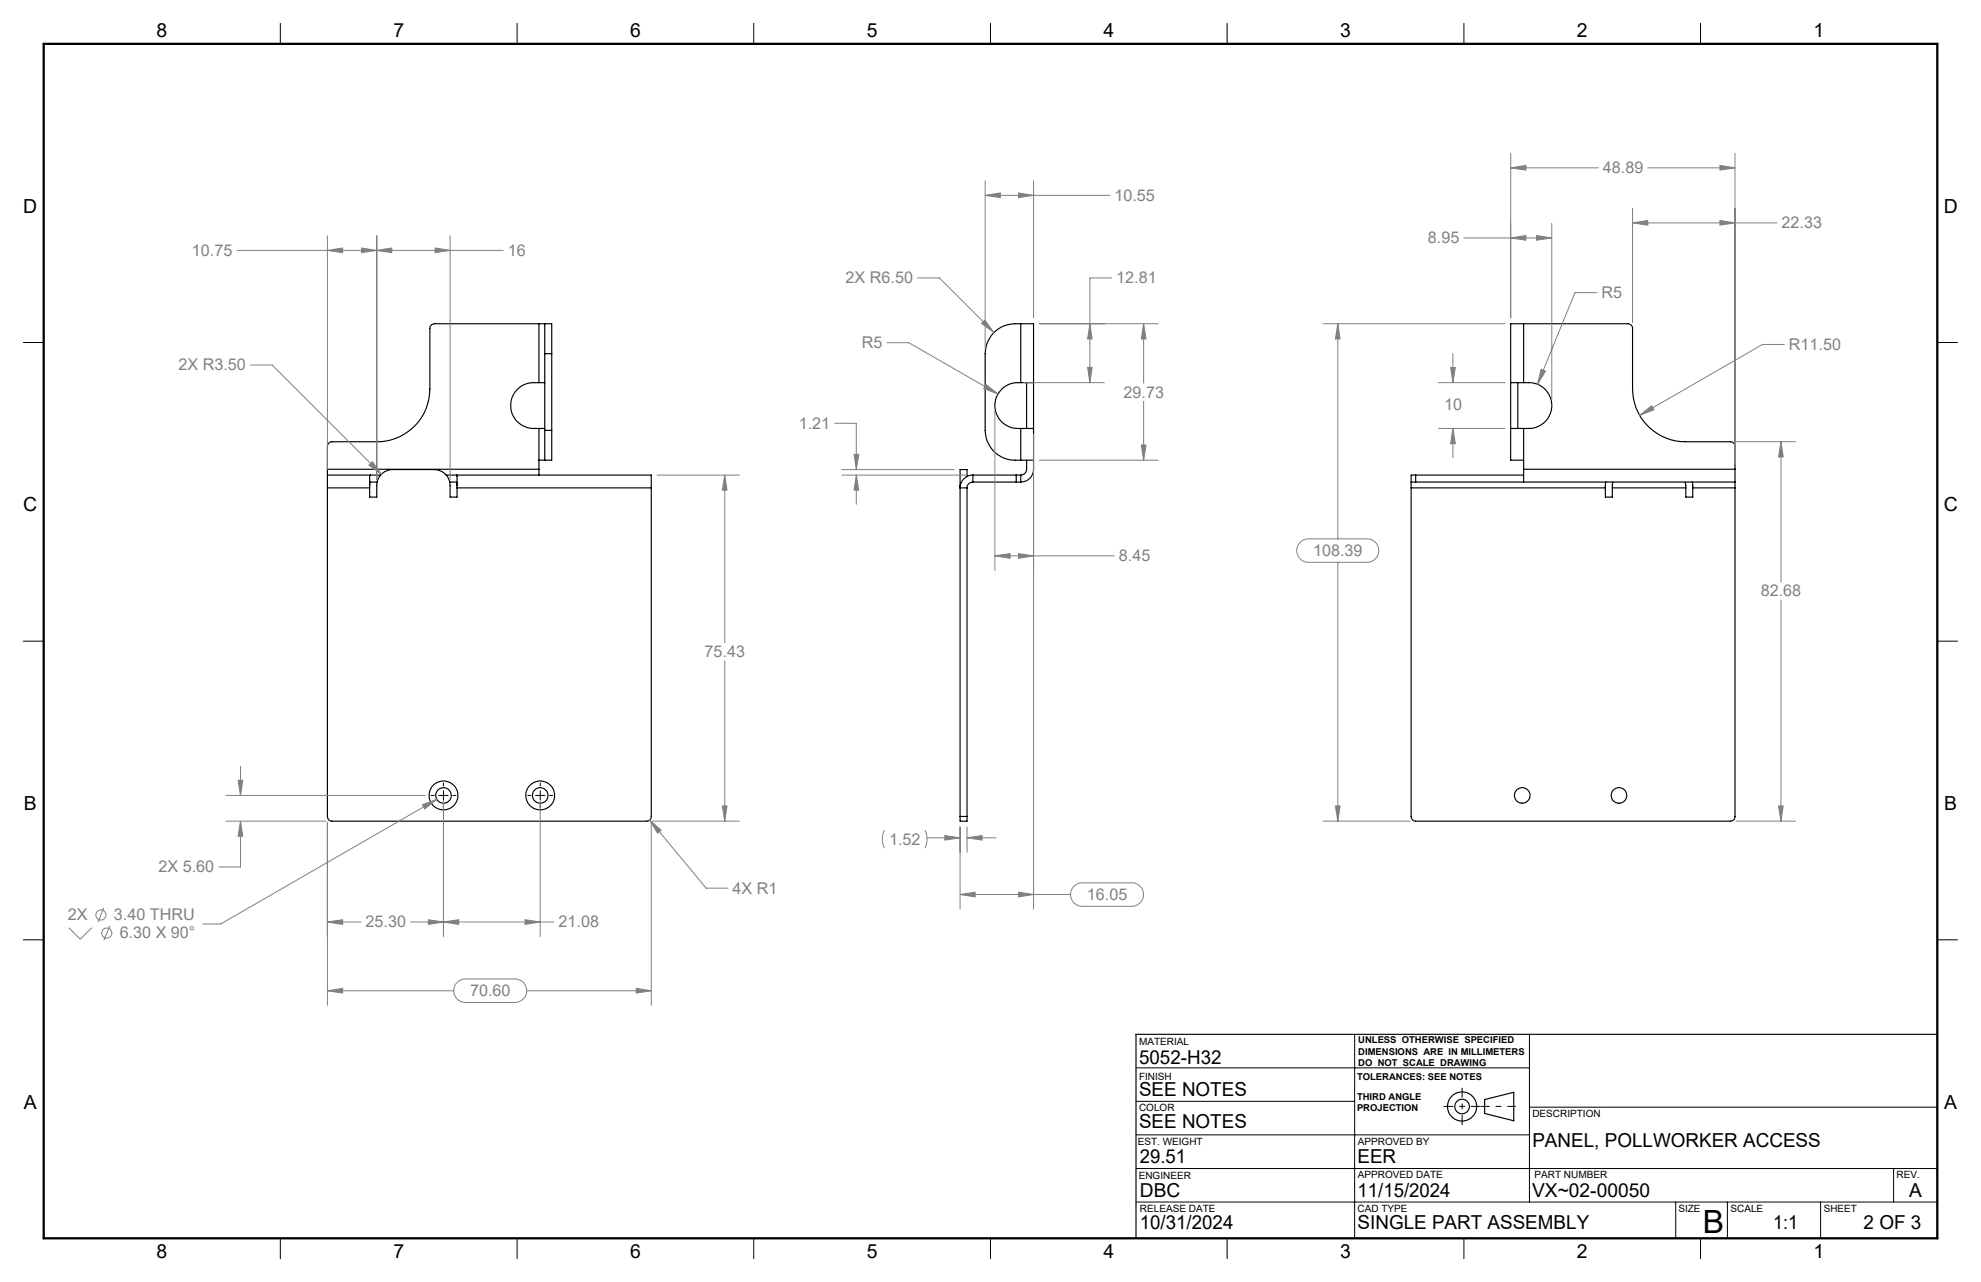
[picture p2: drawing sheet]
<svg xmlns="http://www.w3.org/2000/svg" width="432mm" height="279mm" viewBox="0 0 432 279" stroke-linecap="round" stroke-linejoin="round" font-family="sans-serif">
<g fill="none" stroke="#000" stroke-width=".25">
<path d="M117.5 70.6h1.2M117.5 70.6h-22.8a1.02 1.02 0 0 0-1 1v13.2a11.5 11.5 0 0 1-11.5 11.5h-9.8a1.02 1.02 0 0 0-1 1v5M117.5 70.6v12.8M118.7 70.6h1.6v6.5M118.7 70.6v6.5M118.7 77.1h1.6M118.7 77.1v16.7M120.3 77.1v16.7M222.5 70.6h2.8v12.8M222.5 70.6a6.7 6.7 0 0 0-7.8 6.5v16.7a6.6 6.6 0 0 0 7.8 6.5M222.5 70.6v12.8M332.1 70.6h22.8a1.02 1.02 0 0 1 .9 1v13.2a11.5 11.5 0 0 0 11.5 11.5h9.9a1.02 1.02 0 0 1 1 1v5"/>
<path d="M332.1 70.6h-2.8v12.8M332.1 70.6v12.8M117.5 83.4h1.2M117.5 93.4h1.2M117.5 83.4a5.1 5.1 0 0 0-5.3 2.2 5.1 5.1 0 0 0 0 5.7 5.5 5.5 0 0 0 5.3 2.1M117.5 93.4v8.9M118.7 93.8v6.5M118.7 93.8h1.6M120.3 93.8v6.5h-1.6M222.5 83.4h2.8M222.5 93.4h2.8M222.5 83.4a5 5 0 0 0-5.7 5 5 5 0 0 0 5.7 5"/>
<path d="M222.5 93.4v6.9M223.8 83.4v10M225.3 93.4v8.9a2.77 2.77 0 0 1-2.8 2.8M225.3 83.4v10M329.3 93.4h2.8M329.3 93.4v6.9h2.8M329.3 83.4h2.8M329.3 83.4v10M330.8 83.4v10M332.1 83.4a5.1 5.1 0 0 1 5.6 2.7 5.1 5.1 0 0 1-1.3 6.2 5.5 5.5 0 0 1-4.3 1.1M332.1 93.4v8.9M71.4 106.3v71.6a.97 .97 0 0 0 1 1.1h68.6a.97 .97 0 0 0 1-1.1v-71.6"/>
<path d="M71.4 103.5v2.8M71.4 102.3v1.2M71.4 106.3h9.2M71.4 103.5h9.4M71.4 102.3h46.1M80.6 106.3v2h1.5a6.5 6.5 0 0 1 .5-4.2 3.4 3.4 0 0 1 3-1.8h9a3.5 3.5 0 0 1 3.5 3.5v2.5h1.5v-2M80.8 103.5l-.2 .3v2.5M80.8 103.5h2.2M82.2 105.1h-1.4l-.2 .8M97.3 103.5h2.2M98 105.1h1.6v.8M99.5 103.5l.1 .1v2.7"/>
<path d="M99.5 103.5h42.5v2.8M99.6 106.3h42.4M117.5 100.3h1.2M117.5 102.3v1.2M209.3 105.8v72.1M209.3 105.8h.1M210.8 103.8v-1.5h-1.5v3.5M210.8 106.3v71.6M212.1 105.1a1.21 1.21 0 0 0-1.3 1.2M212.1 103.5a2.77 2.77 0 0 0-2.8 2.8h1.5M212.1 103.5h9.4M212.1 103.5v1.6"/>
<path d="M212.1 105.1h9.4M221.5 105.1h1M221.5 103.5h1M221.5 103.5v1.6M222.5 100.3h2.8M222.5 103.5v1.6M223.8 100.3v2a1.26 1.26 0 0 1-1.3 1.2M307.6 105.1h1M307.6 105.1v1.2M307.6 106.3v71.6a.97 .97 0 0 0 1 1.1h68.6a.97 .97 0 0 0 1-1.1v-71.6M307.6 106.3h42.3M308.6 103.5h-1v1.6"/>
<path d="M308.6 103.5h23.5M308.6 105.1h69.6M308.6 103.5v1.6M332.1 102.3v2.8M332.1 102.3h46.1M350.1 105.1l-.2 1.2M351.4 106.3h16.1M351.5 105.1l-.1 3.2h-1.5v-2M367.3 105.1l.2 3.2h1.5v-2M368.8 105.1l.2 1.2M369 106.3h9.2M378.2 102.3v2.8"/>
<path d="M378.2 105.1v1.2M209.3 177.9v1.1h1.5v-1.1M209.3 177.9h1.5M323.6 239.6l6.4-1.5v6.2l-6.4-1.6zM422.3 225.4h-174.7v44.5"/>
<circle cx="96.7" cy="173.3" r="3.1"/>
<circle cx="96.7" cy="173.4" r="1.69"/>
<circle cx="117.8" cy="173.3" r="1.7"/>
<circle cx="117.8" cy="173.3" r="3.1"/>
<circle cx="331.8" cy="173.4" r="1.69"/>
<circle cx="352.9" cy="173.3" r="1.7"/>
<circle cx="318.7" cy="241.1" r="3.2"/>
<circle cx="318.7" cy="241.2" r="1.6"/>
</g>
<g fill="none" stroke="#808080" stroke-width=".22">
<path d="M214.7 39.4v36.4M225.3 39.4v29.9M329.3 36.6l3.3-.5v1zM329.3 33.4v35.9M329.3 36.6h19.1M359.2 36.6h19M374.9 36.1l3.3 .5-3.3 .5zM378.2 33.4v67.6M51.6 54.6h58.1M71.4 54.6l3.3-.6v1.1zM71.4 51.4v50.9M78.8 54l3.3 .6-3.3 .5z"/>
<path d="M82.1 54.6l3.3-.6v1.1zM82.1 51.4v53.2M94.8 54l3.3 .6-3.3 .5zM98.1 51.4v53.2M214.7 42.6l3.4-.5v1zM214.7 42.6h27.2M222 42.1l3.3 .5-3.3 .5zM319.1 51.9h19.1M329.3 51.9l3.3-.6v1.1zM334.9 51.3l3.3 .6-3.3 .5zM338.2 48.7v38.4M355.8 48.6l3.4-.6v1.1z"/>
<path d="M355.8 45.4v24.9M355.8 48.6h31.5M374.9 48l3.3 .6-3.3 .5zM54.6 79.6h4.7l23.8 23.8M193.3 74.7h4.8l19.4 11.2M200 60.6h4.8l11.8 11.9M214 70.5l.7-.7 1.9 2.7zM226.6 70.6h25.8M237.6 70.6l.5 3.3h-1zM242.3 60.6h-4.7v22.8M249.3 70.6l.5 3.3h-1zM249.3 70.6v12.9"/>
<path d="M288.4 70.6h39.6M291.6 70.6l.5 3.3h-1zM291.6 70.6v46.8M316.7 77v6.4M348.1 63.8h-4.8l-8.2 19.9M388.9 75.1h-4.7l-26.8 15.4M181.9 92.3h4.8v10M186.2 99h1l-.5 3.3zM214.9 83.8l2.6 2.1-3.1-1.2zM216.9 89.6v34.7M223.1 83.4h17.6M225.3 94.7v103.4"/>
<path d="M237.1 80.1h1l-.5 3.3zM248.8 97h1l-.5 3.3zM249.3 87.5v12.8M313.5 83.4h14.5M313.5 93.4h14.5M316.2 80.1h1l-.5 3.3zM316.7 93.4l.5 3.3h-1zM316.7 93.4v6.3M335.9 80.5l1 .4-1.8 2.8zM357.4 90.5l2.6-2.1 .5 .9zM378.5 96.3h12.9M388.2 96.3l.5 3.3h-1z"/>
<path d="M388.2 96.3v30.6M80.4 101.4l.8-.8 1.9 2.8zM143.2 103.5h17.9M158 103.5l.5 3.3h-1.1zM158 103.5v36.6M183.5 103.5h27.3M183.5 102.3h24.5M186.7 103.5l.5 3.3h-1zM186.7 103.5v6.4M226.6 100.3h25.8M283.2 118.4l.2-.2a2.4 2.4 0 0 1 1.8-.8h12.8a2.56 2.56 0 0 1 2.5 2.6 2.56 2.56 0 0 1-2.5 2.6h-12.8a2.57 2.57 0 0 1-2.3-1.5 2.57 2.57 0 0 1 .3-2.7zM216.9 121.1l3.3-.4v1z"/>
<path d="M216.9 121.1h26M222 120.7l3.3 .4-3.3 .6zM291.6 122.6v56.4M388.2 130.8v48.2M158 144v35M49.2 179h21.9M49.2 173.4h43.5M51.9 170h1l-.5 3.4zM52.4 179l.5 3.2h-1zM52.4 179v9.9h-4.7M52.4 167v6.4M71.4 179.2v39.9"/>
<path d="M92.1 175.4l3.1-1.2-2.6 2.1zM95.2 174.2l-47.1 27.2h-3.9M96.7 174.6v29.5M117.8 174.6v29.5M141.6 178.7l2.5 2.2-.8 .7zM141.6 178.7l12.3 14.9h4.8M142 179.2v39.9M142.2 179h18.9M157.4 175.6h1.1l-.5 3.4zM288.4 179h18.9M291.1 175.6h1l-.5 3.4zM378.5 179h12.9"/>
<path d="M387.7 175.6h1l-.5 3.4zM22.6 197.8l-1.2 3.2M192.8 180.9l-.1 .3a4.4 4.4 0 0 0 .1 3.7M201.6 180.9a4.5 4.5 0 0 1 0 4M202.1 182.6h7.2M206 182.1l3.3 .5-3.3 .5zM209.3 194.9l3.2-.4v1zM209.3 180.2v17.9M209.3 194.9h24.1M210.8 182.6l3.3-.5v1zM210.8 180.2v5.6M210.8 182.6h6.3"/>
<path d="M222 194.5l3.3 .4-3.3 .6zM233.9 193.4l.3-.4a2.39 2.39 0 0 1 1.7-.6h10.8a2.56 2.56 0 0 1 2.5 2.6 2.56 2.56 0 0 1-2.5 2.5h-10.8a2.57 2.57 0 0 1-2.3-1.4 2.57 2.57 0 0 1 .3-2.7zM15 202.2l2.5 2.5 2.5-2.5M23.9 201.8l-1.3 3.1M71.4 215.9l3.3-.5v1zM71.4 200.9l3.3-.5v1.1zM71.4 215.9h27.5M71.4 200.9h7.3M89.5 200.9h31.3M93.4 200.4l3.3 .5-3.3 .6zM96.7 200.9l3.3-.5v1.1zM99.4 214.3l.8-.6 1-.3h11.1a2.56 2.56 0 0 1 2.5 2.5 2.56 2.56 0 0 1-2.5 2.6h-10.8a2.57 2.57 0 0 1-2.4-1.5 2.57 2.57 0 0 1 .3-2.7z"/>
<path d="M114.4 200.4l3.4 .5-3.4 .6zM114.8 215.9h27.2M138.7 215.4l3.3 .5-3.3 .5z"/>
<circle cx="22" cy="199.4" r="1.11"/>
<circle cx="23.3" cy="203.4" r="1.1"/>
</g>
<path d="M330.4 241.1h-7.5" fill="none" stroke="#000" stroke-width=".22" stroke-dasharray="15.2 1.3 1.3 1.3" stroke-dashoffset="13.4" stroke-linecap="butt"/>
<path d="M318.7 237.1v8.1M314.7 241.1h8.1" fill="none" stroke="#000" stroke-width=".22" stroke-dasharray="15.2 1.3 1.3 1.3" stroke-dashoffset="13.1" stroke-linecap="butt"/>
<g fill="none" stroke="#000" stroke-width=".22">
<path d="M61.1 5.1v4.5M112.7 5.1v4.5M164.3 5.1v4.5M215.9 5.1v4.5M267.5 5.1v4.5M319.1 5.1v4.5M370.7 5.1v4.5M5.1 74.6h4.4M422.3 74.6h4.4M5.1 139.7h4.4M422.3 139.7h4.4M93.9 173.4h.8"/>
<path d="M95.6 173.4h2.1M96.7 170.6v.7M96.7 172.3v2.1M96.7 175.4v.7M98.7 173.4h.7M115 173.4h.7M116.7 173.4h2.1M117.8 170.6v.7M117.8 172.3v2.1M117.8 175.4v.7M119.8 173.4h.7M5.1 204.8h4.4"/>
<path d="M422.3 204.8h4.4M247.6 232.7h85.8M295.3 225.4v44.5M333.4 225.4v36.6M247.6 254.7h174.7M247.6 247.3h85.8M247.6 240h47.7M333.4 241.3h88.9M412.7 254.7v7.3M61.1 269.9v4.4M112.7 269.9v4.4M164.3 269.9v4.4"/>
<path d="M215.9 269.9v4.4M247.6 262h174.7M267.5 269.9v4.4M319.1 269.9v4.4M365.3 262v7.9M370.7 269.9v4.4M376.5 262v7.9M396.8 262v7.9"/>
</g>
<path d="M9.5 9.6h412.8v260.3h-412.8z" fill="none" stroke="#000" stroke-width=".5"/>
<path d="M92.1 175.4l.5 .9 2.6-2.1zM158 103.5l.5 3.3h-1.1zM157.4 175.6h1.1l-.5 3.4zM71.4 215.9l3.3-.5v1zM138.7 215.4l3.3 .5-3.3 .5zM52.4 179l.5 3.2h-1zM51.9 170h1l-.5 3.4zM114.4 200.4l3.4 .5-3.4 .6zM96.7 200.9l3.3-.5v1.1zM93.4 200.4l3.3 .5-3.3 .6zM71.4 200.9l3.3-.5v1.1zM141.6 178.7l1.7 2.9 .8-.7zM71.4 54.6l3.3-.6v1.1zM78.8 54l3.3 .6-3.3 .5zM82.1 54.6l3.3-.6v1.1zM94.8 54l3.3 .6-3.3 .5zM80.4 101.4l2.7 2-1.9-2.8zM214.9 83.8l-.5 .9 3.1 1.2zM237.1 80.1h1l-.5 3.3zM237.6 70.6l.5 3.3h-1zM249.3 70.6l.5 3.3h-1zM248.8 97h1l-.5 3.3zM216.9 121.1l3.3-.4v1zM222 120.7l3.3 .4-3.3 .6zM214.7 69.8l-.7 .7 2.6 2zM222 194.5l3.3 .4-3.3 .6zM209.3 194.9l3.2-.4v1zM210.8 182.6l3.3-.5v1zM206 182.1l3.3 .5-3.3 .5zM214.7 42.6l3.4-.5v1zM222 42.1l3.3 .5-3.3 .5zM186.2 99h1l-.5 3.3zM186.7 103.5l.5 3.3h-1zM374.9 48l3.3 .6-3.3 .5zM355.8 48.6l3.4-.6v1.1zM357.4 90.5l3.1-1.2-.5-.9zM291.1 175.6h1l-.5 3.4zM291.6 70.6l.5 3.3h-1zM329.3 36.6l3.3-.5v1zM374.9 36.1l3.3 .5-3.3 .5zM388.2 96.3l.5 3.3h-1zM387.7 175.6h1l-.5 3.4zM316.2 80.1h1l-.5 3.3zM316.7 93.4l.5 3.3h-1zM329.3 51.9l3.3-.6v1.1zM334.9 51.3l3.3 .6-3.3 .5zM335.9 80.5l-.8 3.2 1.8-2.8z" fill="#808080"/>
<text font-size="7" x="371.2" y="268.7">B</text>
<g font-size="4.2">
<text x="34.1" y="8.1">8</text>
<text x="85.7" y="8.1">7</text>
<text x="137.3" y="8.1">6</text>
<text x="188.9" y="8.1">5</text>
<text x="240.5" y="8.1">4</text>
<text x="292.1" y="8.1">3</text>
<text x="343.7" y="8.1">2</text>
<text x="395.3" y="8.1">1</text>
<text x="5.1" y="46.4">D</text>
<text x="423.7" y="46.4">D</text>
<text x="5.1" y="111.4">C</text>
<text x="423.7" y="111.4">C</text>
<text x="5.2" y="176.5">B</text>
<text x="423.8" y="176.5">B</text>
<text x="248.3" y="232">5052-H32</text>
<text x="248.3" y="238.9">SEE NOTES</text>
<text x="5.2" y="241.6">A</text>
<text x="248.3" y="245.9">SEE NOTES</text>
<text x="423.8" y="241.6">A</text>
<text x="334" y="249.9">PANEL, POLLWORKER ACCESS</text>
<text x="248.5" y="253.4">29.51</text>
<text x="295.9" y="253.4">EER</text>
<text x="248.5" y="260.8">DBC</text>
<text x="295.9" y="260.8">11/15/2024</text>
<text x="334" y="260.8">VX~02-00050</text>
<text x="416.1" y="260.9">A</text>
<text x="248.5" y="267.9">10/31/2024</text>
<text x="295.9" y="267.9">SINGLE PART ASSEMBLY</text>
<text x="386.5" y="267.9">1:1</text>
<text x="406.2" y="267.9">2 OF 3</text>
<text x="34.1" y="274.2">8</text>
<text x="85.7" y="274.2">7</text>
<text x="137.3" y="274.2">6</text>
<text x="188.9" y="274.2">5</text>
<text x="240.5" y="274.2">4</text>
<text x="292.1" y="274.2">3</text>
<text x="343.7" y="274.2">2</text>
<text x="395.3" y="274.2">1</text>
</g>
<g font-size="3.5" fill="#808080">
<text x="349.4" y="37.7">48.89</text>
<text x="242.9" y="43.7">10.55</text>
<text x="311.3" y="53">8.95</text>
<text x="388.3" y="49.7">22.33</text>
<text x="41.9" y="55.7">10.75</text>
<text x="110.7" y="55.7">16</text>
<text x="184.3" y="61.7">2X R6.50</text>
<text x="243.3" y="61.7">12.81</text>
<text x="349.1" y="64.9">R5</text>
<text x="187.9" y="75.8">R5</text>
<text x="389.9" y="76.2">R11.50</text>
<text x="38.9" y="80.7">2X R3.50</text>
<text x="244.9" y="86.6">29.73</text>
<text x="314.8" y="89.3">10</text>
<text x="174.1" y="93.4">1.21</text>
<text x="243.9" y="122.3">8.45</text>
<text x="286.2" y="121.2">108.39</text>
<text x="383.8" y="130">82.68</text>
<text x="153.6" y="143.2">75.43</text>
<text x="193.8" y="184.1">1.52</text>
<text x="34.5" y="190.1">2X 5.60</text>
<text x="159.7" y="194.7">4X R1</text>
<text x="236.9" y="196.1">16.05</text>
<text x="14.8" y="200.6">2X</text>
<text x="24.8" y="200.6">3.40 THRU</text>
<text x="79.7" y="202.1">25.30</text>
<text x="121.7" y="202.1">21.08</text>
<text x="26.1" y="204.5">6.30 X 90°</text>
<text x="102.5" y="217.1">70.60</text>
</g>
<g font-size="2.2">
<text x="248.3" y="227.6">MATERIAL</text>
<text x="248.3" y="235.3">FINISH</text>
<text x="248.3" y="242.1">COLOR</text>
<text x="334" y="243.4">DESCRIPTION</text>
<text x="248" y="249.5">EST. WEIGHT</text>
<text x="296" y="249.5">APPROVED BY</text>
<text x="248.2" y="257">ENGINEER</text>
<text x="296" y="256.8">APPROVED DATE</text>
<text x="334.5" y="256.8">PART NUMBER</text>
<text x="413.4" y="256.8">REV.</text>
<text x="248.5" y="264">RELEASE DATE</text>
<text x="295.9" y="264">CAD TYPE</text>
<text x="365.8" y="264">SIZE</text>
<text x="377.2" y="264">SCALE</text>
<text x="397.5" y="264">SHEET</text>
</g>
<g font-size="2.1">
<text x="296.1" y="227.3">UNLESS OTHERWISE SPECIFIED</text>
<text x="296.1" y="229.8">DIMENSIONS ARE IN MILLIMETERS</text>
<text x="296.1" y="232.3">DO NOT SCALE DRAWING</text>
<text x="295.8" y="235.3">TOLERANCES: SEE NOTES</text>
<text x="295.8" y="239.6">THIRD ANGLE</text>
<text x="295.8" y="242.1">PROJECTION</text>
</g>
</svg>
